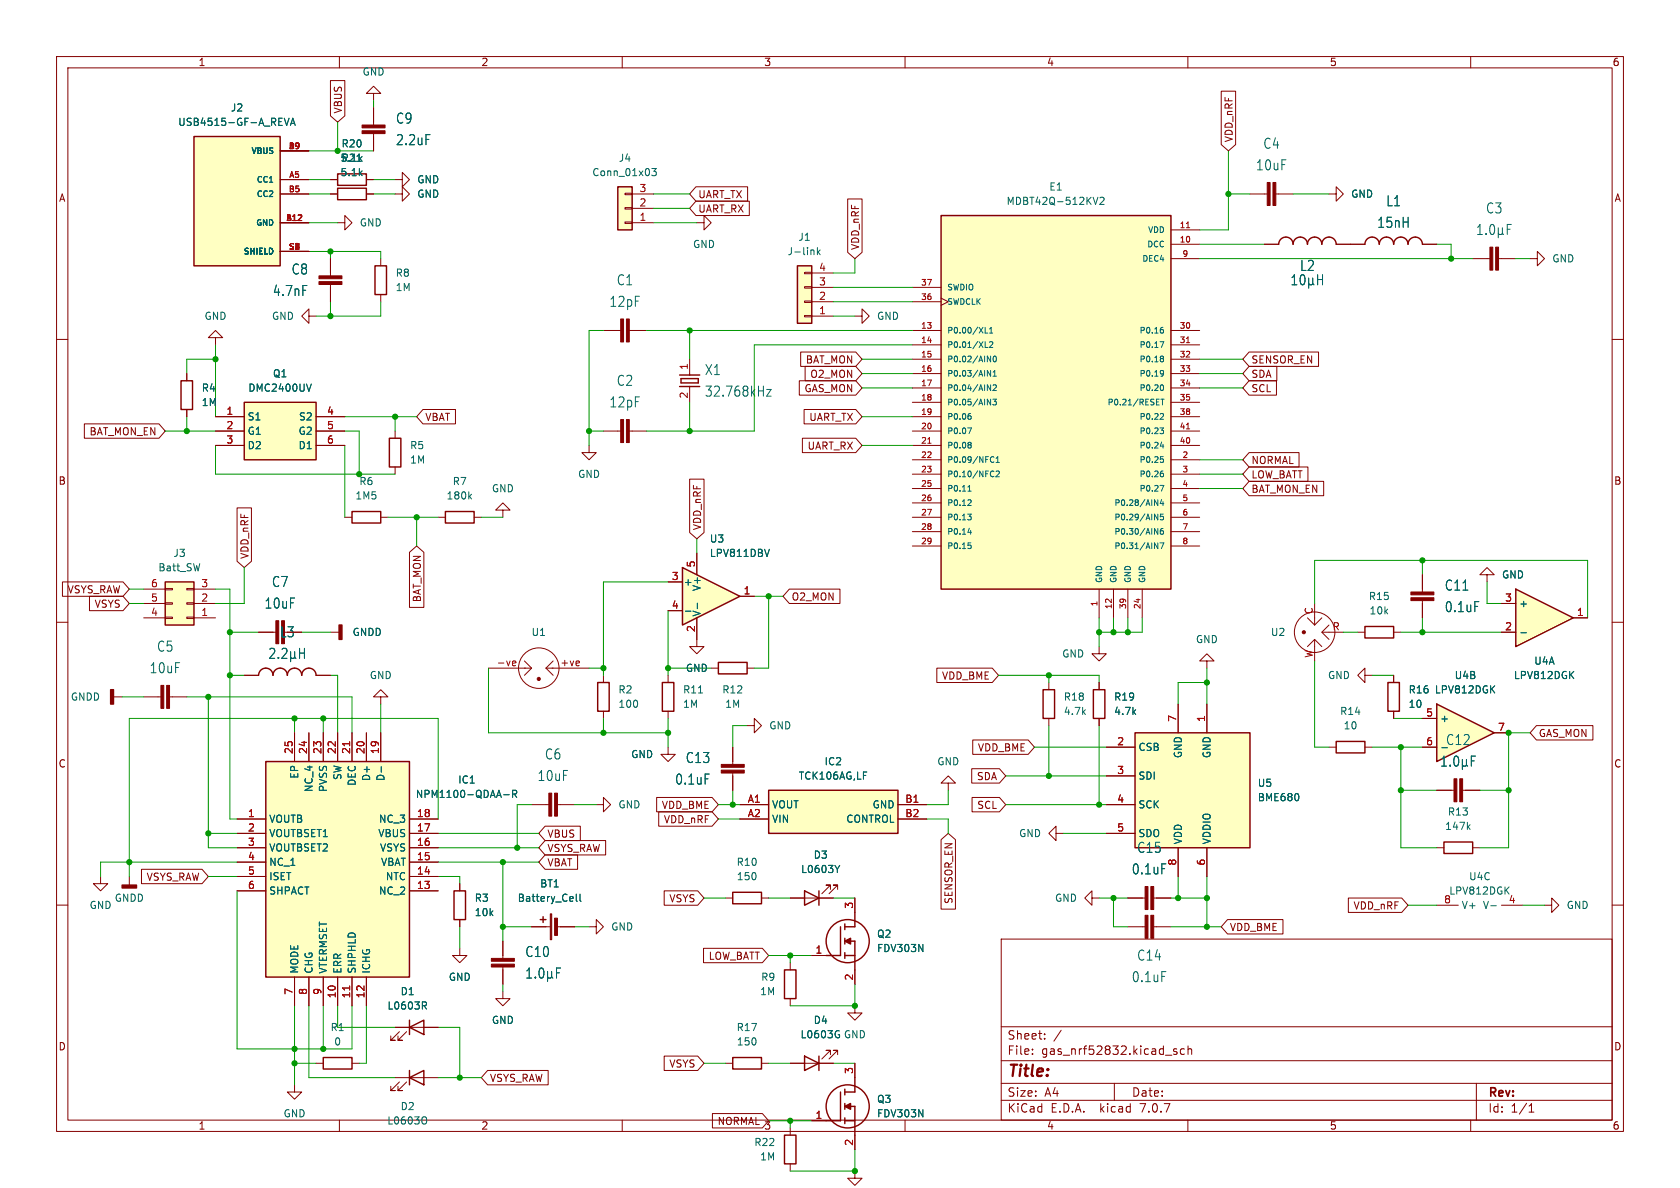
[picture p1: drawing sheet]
<svg xmlns="http://www.w3.org/2000/svg" width="297mm" height="210mm" viewBox="0 0 297 210" stroke-linecap="round" stroke-linejoin="round" font-family="sans-serif">
<g fill="none" stroke="#840000" stroke-width=".18">
<path d="M10 10h277v190h-277zM12 12h273v186h-273zM60 10v2M110 10v2M160 10v2M210 10v2M260 10v2M49.5 39.4h5.1M49.5 31.8h5.1M49.5 26.7h5.1M49.5 34.3h5.1M58.4 31.8h1.3"/>
<path d="M58.4 34.3h1.3M59.7 39.4h1.3v-1.3l1.2 1.3-1.2 1.2v-1.2M64.8 31.8h1.2M64.8 34.3h1.2M10 60h2M38.1 59.7h1.3l-1.3-1.3-1.3 1.3h1.3v1.3M49.5 44.5h5.1M54.6 55.9v-1.3l-1.3 1.3 1.3 1.3v-1.3h1.3M58.4 45.7v3.1M58.4 50.3v3M285 60h2M38.1 73.7h5.1"/>
<path d="M38.1 76.2h5.1M38.1 78.7h5.1M55.9 73.7h5.1M55.9 76.2h5.1M55.9 78.7h5.1M121.9 63.5v2.8M121.9 68.3v2.8M10 110h2M231.1 109.2l1.3 1.3M232.4 106.7v3.8M232.4 113v1.3M232.4 113l1.3 1.3"/>
<path d="M232.4 113l-1.3 1.3M233.7 111.8h3.8M233.7 109.2l-1.3 1.3M234.9 110.5l-1.2 1.3 1.2 1.2M285 110h2M52.1 129.5v5.1M54.6 129.5v5.1M57.1 129.5v5.1M59.7 129.5v5.1M62.2 129.5v5.1M64.8 129.5v5.1M67.3 123.2h1.3l-1.3-1.3-1.3 1.3h1.3v1.3"/>
<path d="M67.3 129.5v5.1M129.5 132.1v3M129.5 136.7v3M132.1 128.3h1.2v-1.3l1.3 1.3-1.3 1.2v-1.2M185.4 120.7v1.2M185.4 127v1.3M194.3 120.7v1.2M194.3 127v1.3M10 160h2M41.9 144.8h5.1M41.9 157.5h5.1M41.9 154.9h5.1"/>
<path d="M41.9 152.4h5.1M41.9 149.9h5.1M41.9 147.3h5.1M72.4 144.8h5.1M72.4 157.5h5.1M72.4 154.9h5.1M72.4 152.4h5.1M72.4 149.9h5.1M72.4 147.3h5.1M130.8 144.8h5.1M130.8 142.2h5.1M158.7 144.8h5.1"/>
<path d="M158.7 142.2h5.1M186.7 147.3v-1.2l-1.3 1.2 1.3 1.3v-1.3h1.3M193 158.8v-1.3l-1.2 1.3 1.2 1.2v-1.2h1.3M285 160h2M52.1 172.7v5.1M54.6 172.7v5.1M57.1 172.7v5.1M59.7 172.7v5.1M62.2 172.7v5.1M64.8 172.7v5.1M151.1 177.8v1.3h1.3l-1.3 1.2-1.2-1.2h1.2M177 166h108v32h-108z"/>
<path d="M52.1 191.8v1.2h1.2l-1.2 1.3-1.3-1.3h1.3M55.9 188h1.2M60 198v2M62.2 188h1.3M69.8 190.5h7.7M69.8 181.6h7.7M70.6 191.3l-1.5 1.5h.7h-.7v-.8M70.6 182.4l-1.5 1.5h.7h-.7v-.8M71.9 191.3l-1.5 1.5h.7h-.7v-.8M71.9 182.4l-1.5 1.5h.7h-.7v-.8M110 198v2M139.7 199.4v1.3"/>
<path d="M143.5 198.1h2.5M151.1 188v2.5M160 198v2M177 194.5h108M177 191.5h108M177 187.5h108M177 181.5h108M182.5 186.3v.1M182.5 185.5v.1M184.7 183.6v.1M184.7 182.8v.1M187.6 182.1l-1.3 2"/>
<path d="M197 191.5v3M208 185.5l-.3-.1-.2 .2v.2l.5 .2v.3h-.5M209.4 185.5l-.4-.1-.3 .3v.4l.1 .2h.6M210 198v2M210 185.5l.2-.1 .4 .1 .1 .9M210 184.9v1.5M260 198v2M261 191.5v6.5M270.3 196.6h.9M270.3 195.5l.4-.4v1.5M139.7 205.7v1.3M151.1 207v1.3h1.3l-1.3 1.3-1.2-1.3h1.2"/>
<path d="M151.1 200.7v2.5"/>
<circle cx="230.4" cy="111.8" r=".13"/>
<circle cx="230.5" cy="111.8" r=".13"/>
<circle cx="230.5" cy="111.8" r=".28"/>
<circle cx="232.4" cy="111.8" r="3.6"/>
</g>
<g fill="#ffffc2" stroke="#ffffc2" stroke-width=".18">
<path d="M47 134.6h25.4v38.1h-25.4z"/>
<path d="M135.9 139.7h22.8v7.6h-22.8z"/>
<path d="M34.3 24.1h15.2v22.9h-15.2z"/>
<path d="M43.2 71.1h12.7v10.2h-12.7z"/>
</g>
<g fill="none" stroke="#840000" stroke-width=".25">
<path d="M34.3 24.1h15.2v22.9h-15.2zM59.7 30.7h5.1v2.1h-5.1zM59.7 33.3h5.1v2h-5.1zM43.2 71.1h12.7v10.2h-12.7zM120.1 66.3h3.6M120.1 68.3h3.6M120.4 66.9h3v.8h-3zM47 134.6h25.4v38.1h-25.4zM135.9 139.7h22.8v7.6h-22.8zM184.4 121.9h2v5.1h-2zM193.3 121.9h2v5.1h-2zM57.1 186.9h5.1v2.1h-5.1z"/>
<path d="M72.4 190.5l2.5-1.3v2.6zM72.4 181.6l2.5-1.3v2.6zM72.4 180.3v2.6M72.4 189.2v2.6M148.6 193v5.1h-2.6M149.4 198.1h1.7M149.4 192.5v1M149.4 195.1v1M149.4 197.6v1M149.4 195.6h1.7v5.1M151.1 190.5v2.5h-1.7M138.7 200.7h2v5h-2z"/>
<circle cx="149.9" cy="195.6" r="3.8"/>
</g>
<path d="M61.8 131.1v.7M61.8 174.3v.7" fill="none" stroke="#a90000" stroke-width=".18"/>
<path d="M50.3 20.9l.4 1.3 .4-1.3M51.3 22.2l.5-1.3 .4 1.3M51.5 21.8h.6M55 67.9l-.4 1.3M135.5 68.8h.8l-.8 1.2h.8M67.4 135.5v1M89.1 140.5h.9M90.6 140.4l.6-.1 .1-.2v-.3l-.7-.1v1.3M90.9 140.4l.4 .6M74.7 177.1h.5l.2 .3-.1 .3-.6 .1M75 177.8l.4 .6M75.1 197.4l.1 .1a.81 .81 0 0 1-.1 1.2" fill="none" stroke="#006464" stroke-width=".18"/>
<path d="M149.4 195.6l1-.5v1z" fill="#840000" stroke="#840000" stroke-width=".25"/>
<g fill="#840000" stroke="#840000" stroke-width=".18">
<path d="M127.5 135.1h4.1v.5h-4.1z"/>
<path d="M127.5 136.1h4.1v.6h-4.1z"/>
<path d="M56.4 48.8h4.1v.5h-4.1z"/>
<path d="M56.4 49.8h4.1v.5h-4.1z"/>
</g>
<path d="M120.6 100.3l10.2 5.1-10.2 5.1z" fill="#ffffc2"/>
<g fill="none" stroke="#840000" stroke-width=".25">
<path d="M66.3 47h2v5.1h-2zM32 67.3h2v5.1h-2zM68.8 77.5h2.1v5.1h-2.1zM62.2 90.4h5.1v2.1h-5.1zM78.7 90.4h5.1v2.1h-5.1zM29.2 102.9h5.1v7.6h-5.1zM45.7 119.4a1.27 1.27 0 0 1 1.3-1.3 1.27 1.27 0 0 1 1.3 1.3 1.27 1.27 0 0 1 1.2-1.3 1.27 1.27 0 0 1 1.3 1.3 1.27 1.27 0 0 1 1.3-1.3 1.27 1.27 0 0 1 1.2 1.3 1.27 1.27 0 0 1 1.3-1.3 1.27 1.27 0 0 1 1.3 1.3M120.6 100.3l10.2 5.1-10.2 5.1zM127 117.1h5.1v2h-5.1zM117.1 120.7h2v5h-2zM200.7 129.5h20.3v20.4h-20.3zM236.2 131.1h5.1v2h-5.1z"/>
<path d="M129.5 157.7h5.1v2.1h-5.1zM142.2 157.5l2.6 1.3-2.6 1.2zM144.8 157.5v2.5M255.3 148.8h5v2.1h-5zM138.7 171.5h2v5h-2zM148.6 163.8v5.1h-2.6M149.4 168.9h1.7M149.4 163.3v1M149.4 165.9v1M149.4 168.4v1M149.4 166.4h1.7v5.1M151.1 161.3v2.5h-1.7"/>
<path d="M129.5 186.9h5.1v2.1h-5.1zM142.2 186.7l2.6 1.3-2.6 1.2zM144.8 186.7v2.5"/>
<circle cx="149.9" cy="166.4" r="3.8"/>
</g>
<g fill="none" stroke="#840000" stroke-width=".18">
<path d="M66 16.5h1.3l-1.3-1.3-1.2 1.3h1.2v1.3M66 19.1v3M66 23.6v3.1M69.8 31.8h1.3v-1.3l1.3 1.3-1.3 1.2v-1.2M69.8 34.3h1.3v-1.3l1.3 1.3-1.3 1.3v-1.3M67.3 45.7v1.3M67.3 52.1v1.2M33 66v1.3M33 72.4v1.3M69.8 76.2v1.3M104.1 78.7v1.3h1.3l-1.3 1.3-1.2-1.3h1.2M106.7 76.2h3"/>
<path d="M111.3 76.2h3M61 91.4h1.2M67.3 91.4h1.3M69.8 82.6v1.2M77.5 91.4h1.2M83.8 91.4h1.3M88.9 90.2h1.3l-1.3-1.3-1.3 1.3h1.3v1.2M123.2 97.8v3.8M25.4 109.2h3.8M25.4 106.7h3.8M25.4 104.1h3.8M29.2 104h1.3v.3h-1.3z"/>
<path d="M29.2 106.6h1.3v.2h-1.3zM29.2 109.1h1.3v.2h-1.3zM33 104h1.3v.3h-1.3zM33 106.6h1.3v.2h-1.3zM33 109.1h1.3v.2h-1.3zM34.3 109.2h3.8M34.3 106.7h3.8M34.3 104.1h3.8M43.2 119.4h2.5M45.7 111.8h3.1M50.8 111.8h2.5M55.9 119.4h2.5"/>
<path d="M58.4 111.8h1.5M118.1 102.9h2.5M118.1 108h2.5M118.1 119.4v1.3M123.2 109.2v5.1h1.3l-1.3 1.3-1.3-1.3h1.3M125.7 118.1h1.3M130.8 105.4h2.5M132.1 118.1h1.2M194.3 114.3v1.3h1.3l-1.3 1.2-1.3-1.2h1.3M251.5 101.6v3M251.5 106.2v3M262.9 101.6h1.3l-1.3-1.3-1.3 1.3h1.3v1.3"/>
<path d="M20.1 123.2h1.5M25.4 123.2h3M30 123.2h3M118.1 125.7v1.3M167.6 138.4h1.3l-1.3-1.2-1.2 1.2h1.2v1.3M195.6 132.1h5.1M195.6 137.2h5.1M208.3 124.5v5M213.4 124.5v5M234.9 132.1h1.3M241.3 132.1h1.3M254 139.7h3"/>
<path d="M258.6 139.7h3M17.8 154.9v1.3h1.2l-1.2 1.3-1.3-1.3h1.3M22.9 154.9v1.6M128.3 158.8h1.2M134.6 158.8h1.3M139.7 158.8h7.6M146.8 157.2v-.7h-.8h.8l-1.5 1.5M148.1 157.2v-.7h-.8h.8l-1.5 1.5M151.1 158.8v2.5M195.6 142.2h5.1M195.6 147.3h5.1M199.4 158.8h3"/>
<path d="M204 158.8h3M208.3 149.9v5M213.4 149.9v5M254 149.9h1.3M260.3 149.9h1.3M139.7 170.2v1.3M139.7 176.5v1.3M143.5 168.9h2.5M151.1 171.5v2.5M199.4 163.8h3M204 163.8h3M254 160h3.8"/>
<path d="M265.4 160h3.8M273 160h1.3v-1.2l1.3 1.2-1.3 1.3v-1.3M128.3 188h1.2M134.6 188h1.3M139.7 188h7.6M146.8 186.4v-.7h-.8h.8l-1.5 1.5M148.1 186.4v-.7h-.8h.8l-1.5 1.5"/>
</g>
<g fill="none" stroke="#006464" stroke-width=".18">
<path d="M83 87.7l.4 .5M83.4 87.4l-.5 .4M136 97.1l-.4 1.3M47.7 114.8l.2-.2h.4l.2 .2 .1 .3-.1 .3-.9 1h1M49.2 116.2v.2M49.9 114.8l.2-.2h.3l.3 .2v.3v.3l-.9 1h.9M51.4 116.1l.2 .3h.3l.2-.3M51.4 115.2v1.8M52.1 116.1l.2 .3M52.1 115.2v.9M53 114.6v1.8M53 115.5h.8"/>
<path d="M53.8 114.6v1.8M121.2 108h.9M123.3 106.6v1M123.5 122.5h.7M254.9 135.4h.8M254.9 134.2l.4-.5v1.7M256.4 135.3v.1M257.2 133.7h.3a1.24 1.24 0 0 1 0 1.7h-.1a1.32 1.32 0 0 1-.2-1.7zM258.5 135.2l.2 .2h.3l.3-.2M258.5 134.2v1.8M259.3 135.2l.2 .2M259.3 134.2v1"/>
<path d="M260.1 134.5h.5M260.8 133.7h-.7v1.7M148.5 153l-.5 .6M229.6 140.5v.8M259.5 146.1l.4 .5M259.9 145.8l-.5 .5M263.6 160.1h.9M148.1 182.2l.3 .1M148.2 182.9h.2v.4l-.2 .2"/>
</g>
<g fill="#840000" stroke="#840000" stroke-width=".25">
<path d="M21.6 156.5h2.5v.5h-2.5z"/>
<path d="M149.4 166.4l1-.5v1z"/>
<path d="M59.9 110.5h.6v2.5h-.6z"/>
<path d="M19.6 121.9h.5v2.6h-.5z"/>
</g>
<g fill="#ffffc2" stroke="#ffffc2" stroke-width=".18">
<path d="M29.2 102.9h5.1v7.6h-5.1z"/>
<path d="M200.7 129.5h20.3v20.4h-20.3z"/>
</g>
<g fill="#840000" stroke="#840000" stroke-width=".18">
<path d="M49.8 109.7h.5v4.1h-.5z"/>
<path d="M48.8 109.7h.5v4.1h-.5z"/>
<path d="M29.5 121.2h.5v4h-.5z"/>
<path d="M28.4 121.2h.6v4h-.6z"/>
<path d="M203.5 156.7h.5v4.1h-.5z"/>
<path d="M202.4 156.7h.5v4.1h-.5z"/>
<path d="M110.7 74.2h.6v4h-.6z"/>
<path d="M109.7 74.2h.5v4h-.5z"/>
<path d="M257 137.7h.6v4h-.6z"/>
<path d="M258.1 137.7h.5v4h-.5z"/>
<path d="M64 22.1h4.1v.5h-4.1z"/>
<path d="M64 23.1h4.1v.5h-4.1z"/>
<path d="M249.4 104.6h4.1v.6h-4.1z"/>
<path d="M249.4 105.7h4.1v.5h-4.1z"/>
<path d="M203.5 161.8h.5v4.1h-.5z"/>
<path d="M202.4 161.8h.5v4.1h-.5z"/>
</g>
<path d="M268 104.1l10.1 5.1-10.1 5.1z" fill="#ffffc2"/>
<path d="M109.2 33h2.6v7.6h-2.6zM166.4 38.1h40.6v66h-40.6zM226.1 43.2a1.27 1.27 0 0 1 1.2-1.3 1.27 1.27 0 0 1 1.3 1.3 1.27 1.27 0 0 1 1.3-1.3 1.27 1.27 0 0 1 1.2 1.3 1.27 1.27 0 0 1 1.3-1.3 1.27 1.27 0 0 1 1.3 1.3 1.27 1.27 0 0 1 1.2-1.3 1.27 1.27 0 0 1 1.3 1.3M241.3 43.2a1.27 1.27 0 0 1 1.3-1.3 1.27 1.27 0 0 1 1.2 1.3 1.27 1.27 0 0 1 1.3-1.3 1.27 1.27 0 0 1 1.3 1.3 1.27 1.27 0 0 1 1.2-1.3 1.27 1.27 0 0 1 1.3 1.3 1.27 1.27 0 0 1 1.3-1.3 1.27 1.27 0 0 1 1.3 1.3M241.3 110.7h5.1v2.1h-5.1zM268 104.1l10.1 5.1-10.1 5.1zM105.7 120.7h2v5h-2zM80.3 157.5h2v5.1h-2z" fill="none" stroke="#840000" stroke-width=".25"/>
<g fill="none" stroke="#840000" stroke-width=".18">
<path d="M110.5 34.2h1.3v.2h-1.3zM110.5 36.7h1.3v.3h-1.3zM110.5 39.2h1.3v.3h-1.3zM111.8 39.4h3.8M111.8 36.8h3.8M111.8 34.3h3.8M234.9 34.3h1.3v-1.3l1.3 1.3-1.3 1.3v-1.3M106.7 58.4h3M111.3 58.4h3M151.1 55.9h1.3v-1.3l1.3 1.3-1.3 1.3v-1.3M161.3 58.4h5.1M161.3 53.3h5.1"/>
<path d="M161.3 50.8h5.1M166.4 52.7l1.2 .6-1.2 .7M207 58.4h5.1M207 43.2h5.1M207 40.6h5.1M207 45.7h5.1M223.5 43.2h2.6M236.2 43.2h5.1M251.5 43.2h2.5M260.3 45.7h3.1M264.9 45.7h3.1M270.5 45.7h1.3v-1.2l1.2 1.2-1.2 1.3v-1.3"/>
<path d="M161.3 61h5.1M161.3 73.7h5.1M161.3 76.2h5.1M161.3 78.7h5.1M161.3 63.5h5.1M161.3 66h5.1M161.3 68.6h5.1M161.3 71.1h5.1M207 61h5.1M207 73.7h5.1M207 76.2h5.1M207 78.7h5.1"/>
<path d="M207 63.5h5.1M207 66h5.1M207 68.6h5.1M207 71.1h5.1M161.3 81.3h5.1M161.3 86.4h5.1M161.3 88.9h5.1M161.3 91.4h5.1M161.3 94h5.1M161.3 96.5h5.1M161.3 83.8h5.1M207 81.3h5.1"/>
<path d="M207 86.4h5.1M207 88.9h5.1M207 91.4h5.1M207 94h5.1M207 96.5h5.1M207 83.8h5.1M86.4 118.1h7.6M92.7 116.8l1.3 1.3M94 118.1l-1.3 1.3M96.5 118.1h7.6M96.5 118.1l1.3 1.3M97.8 116.8l-1.3 1.3"/>
<path d="M106.7 119.4v1.3M194.3 104.1v5.1M196.8 104.1v5.1M199.4 104.1v5.1M201.9 104.1v5.1M213.4 116.8h1.2l-1.2-1.2-1.3 1.2h1.3v1.3M240 111.8h1.3M241.3 119.4v-1.3l-1.3 1.3 1.3 1.3v-1.3h1.3M246.4 111.8h1.2M265.4 111.8h2.6M265.4 106.7h2.6M278.1 109.2h2.6"/>
<path d="M106.7 125.7v1.3M118.1 132.1v1.3h1.3l-1.3 1.2-1.3-1.2h1.3M81.3 156.2v1.3M94 142.2h3M98.6 142.2h3M105.4 142.2h1.3v-1.2l1.2 1.2-1.2 1.3v-1.3M81.3 162.6v1.2M88.9 175.3v1.2h1.3l-1.3 1.3-1.3-1.3h1.3"/>
<circle cx="95.2" cy="118.1" r="3.6"/>
<circle cx="95.2" cy="120" r=".13"/>
<circle cx="95.2" cy="120.1" r=".13"/>
<circle cx="95.2" cy="120" r=".28"/>
</g>
<g fill="none" stroke="#006464" stroke-width=".18">
<path d="M115.2 29.8h.8l-.4 .5 .4 .1v.5l-.2 .2-.6-.2M193.3 34.9l.4 1.2 .4-1.2M194.5 35l.4-.1 .3 .3-.8 .9h.8M263.6 39.8l.3-.1a1.24 1.24 0 0 1 0 1.8h-.2a1.32 1.32 0 0 1-.1-1.7zM267.2 39.7h-.7v1.8M174.2 58.9h.4M174.9 58.9h.6M174.9 58.2l.3-.3v1M205.3 58.3l.4 .1v.4l-.4 .1M205.4 57.9h.2M228.4 50.3h.9M228.4 49.1l.4-.5v1.7"/>
<path d="M229.9 48.9l-.1 .8 .2 .5 .2 .1h.3l.1-.3v-1.1M231.4 50.1l.2 .2h.3l.2-.2M231.4 49.2v1.7M232.1 50.1l.2 .2M232.1 49.2v.9M232.9 48.6v1.7M232.9 49.4h.9M233.8 48.6v1.7M261.2 41.5h.9M261.2 40.2l.4-.5v1.8M262.7 41.3v.2M264.9 41.2l.2 .3h.3l.2-.3"/>
<path d="M264.9 40.3v1.7M265.6 41.2l.2 .3M265.6 40.3v.9M266.5 40.5h.5M171.1 75.6h.6l-.4 1.1M171.4 73.1h.2M171.5 73.5l.2 .2v.2l-.2 .2M171.5 78.2l.2 .2-.2 .2 .2 .4-.2 .2M174.2 61.4h.4M174.5 62.9l.6 1.1v-1.1M174.5 65.5l.6 1v-1M174.5 68l.6 1v-1"/>
<path d="M174.5 70.6l.6 1v-1M174.9 60.5l.4-.1 .2 .3-.6 .7h.6M175.5 70.6h.6l-.3 .4h.3v.5l-.1 .1-.5-.1M175.6 68.1l.4-.1 .1 .3-.6 .7h.6M175.6 66.5h.5M175.6 65.8l.3-.3v1M175.7 63l.1-.1a.54 .54 0 0 1 .4 .6 .54 .54 0 0 1-.4 .5 .68 .68 0 0 1-.1-1zM205.1 60.4h.6l-.4 1M205.1 75.6h.6l-.3 .4 .3 .1v.4l-.2 .2h-.3M205.1 78.9h.6M205.2 70.6h.6M205.3 73.1l.3 .1 .1 .2-.6 .7h.6"/>
<path d="M205.3 62.9l.4 .2-.2 .3M205.3 65.5l.4 .2v.6l-.3 .2M205.3 63.4h.2M205.5 68a.64 .64 0 0 1 0 1M205.5 63.4l.2 .4-.4 .2M205.5 70.6v1M205.6 78.5v.7M205.7 65.9l-.4 .2M171.1 90.9h.6l-.3 .4M171.1 86.8h.6M171.1 94.1h.6M171.2 96h.4"/>
<path d="M171.2 86l.2-.2v1M171.5 88.3l.2 .2-.1 .3-.5 .6h.6M171.5 91.3l.2 .2v.2l-.2 .2M171.5 96.4l.2 .1v.3l-.2 .2M171.6 93.8v.6M175.3 80.8h.4M175.5 83.3l.2 .1M175.7 81.6l-.4 .1M175.7 84.2l-.2 .1M176.1 81.7h.6M176.1 83.4l.4-.1 .2 .3-.7 .7h.7M176.1 81l.3-.3v1"/>
<path d="M204.1 88.3l.6 1.1v-1.1M204.1 90.9l.6 1v-1M204.1 93.4l.6 1v-1M204.1 96l.6 1v-1M205.1 96h.6l-.4 1M205.1 85.8h.6l-.4 1M205.2 80.7h.5M205.3 81.1h.2l.2 .2-.1 .4h-.3M205.3 83.7l.4 .1v.4l-.4 .1M205.4 88.3l-.3 .7h.6M205.4 83.3h.2M205.6 93.4l-.3 .1-.1 .2-.1 .5 .2 .2 .4-.1-.1-.4-.3-.1-.2 .2"/>
<path d="M205.6 88.7v.7M205.7 90.9h-.5l-.1 .5 .5-.1 .1 .5-.2 .1-.4-.1M268.9 111.9h.9"/>
</g>
<g fill="#ffffc2" stroke="#ffffc2" stroke-width=".18">
<path d="M109.2 33h2.6v7.6h-2.6z"/>
<path d="M166.4 38.1h40.6v66h-40.6z"/>
</g>
<g fill="#840000" stroke="#840000" stroke-width=".18">
<path d="M110.7 56.4h.6v4.1h-.6z"/>
<path d="M109.7 56.4h.5v4.1h-.5z"/>
<path d="M98 140.2h.6v4.1h-.6z"/>
<path d="M97 140.2h.5v4.1h-.5z"/>
<path d="M264.4 43.7h.5v4.1h-.5z"/>
<path d="M263.4 43.7h.5v4.1h-.5z"/>
</g>
<path d="M209.7 40.3h.6M164 78.4h.6M209.7 60.6h.6M209.7 75.8h.6M90.7 117.6h.4M90.7 116.9l.3-.1 .2 .3-.6 .2M102.4 116.9v.2l-.6 .2" fill="none" stroke="#a90000" stroke-width=".18"/>
<path d="M254 124.5l10.2 5-10.2 5.1z" fill="#ffffc2"/>
<path d="M141 47h2.5v10.2h-2.5zM245.4 120.7h2v5h-2zM254 124.5l10.2 5-10.2 5.1zM95.5 162.6h1M96 162.1v1" fill="none" stroke="#840000" stroke-width=".25"/>
<g fill="none" stroke="#840000" stroke-width=".18">
<path d="M58.4 14.2h2.6v6.3l-1.3 1.1-1.3-1.1zM66 19.1v2.5M215.9 16.1h2.5v9.5l-1.2 1.1-1.3-1.1zM49.5 34.3h5.1M49.5 31.8h5.1M49.5 39.4h5.1M49.5 26.7h5.1M58.4 34.3h1.3M58.4 31.8h1.3M64.8 34.3h1.2M64.8 31.8h1.2M66 24.1v2.6"/>
<path d="M123 33h9.2v2.6h-9.2l-1.1-1.3zM123 35.6h9.5v2.5h-9.5l-1.1-1.3zM123.2 39.4h1.3v-1.3l1.2 1.3-1.2 1.2v-1.2M149.9 35.2h2.5v9.4l-1.3 1.1-1.2-1.1zM221 34.3h3M225.6 34.3h3M49.5 44.5h5.1M58.4 45.7v2.6M58.4 50.8v2.5M142.2 48.1h1.3v.3h-1.3zM142.2 50.7h1.3v.2h-1.3zM142.2 53.2h1.3v.3h-1.3z"/>
<path d="M142.2 55.8h1.3v.2h-1.3zM143.5 55.9h3.8M143.5 53.3h3.8M143.5 50.8h3.8M143.5 48.3h3.8M223.5 43.2h2.6M236.2 43.2h5.1M251.5 43.2h2.5M14.9 74.9h13.2l1.1 1.3-1.1 1.3h-13.2zM33 66v1.3M33 72.4v1.3M38.1 73.7h5.1"/>
<path d="M38.1 76.2h5.1M38.1 78.7h5.1M55.9 73.7h5.1M55.9 76.2h5.1M55.9 78.7h5.1M74.8 72.4h5.7v2.5h-5.7l-1.1-1.2zM141.3 67.3h10l1.1 1.3-1.1 1.3h-10zM141.5 62.2h9.8l1.1 1.3-1.1 1.3h-9.8zM141.9 77.5h9.4l1.1 1.2-1.1 1.3h-9.4zM142.2 72.4h9.1l1.1 1.3-1.1 1.2h-9.1zM142.3 64.8h9l1.1 1.2-1.1 1.3h-9zM220.8 62.2h12.3v2.6h-12.3l-1.1-1.3z"/>
<path d="M220.8 67.3h4.9v2.6h-4.9l-1.1-1.3zM220.8 64.8h4.9v2.5h-4.9l-1.1-1.3zM41.9 89.8h2.6v9.4l-1.3 1.1-1.3-1.1zM72.4 97.6l1.3-1.1 1.2 1.1v9.8h-2.5zM121.9 84.7h2.6v9.4l-1.3 1.2-1.3-1.2zM123.2 97.8v3.8M220.8 82.5h10.4v2.6h-10.4l-1.1-1.3zM220.8 85.1h13.2v2.5h-13.2l-1.1-1.2zM220.8 80h8.9v2.6h-8.9l-1.1-1.3zM11 102.9h10.7l1.2 1.2-1.2 1.3h-10.7zM15.8 105.4h5.9l1.2 1.3-1.2 1.3h-5.9zM43.2 119.4h2.5"/>
<path d="M45.7 111.8h2.6M50.8 111.8h2.5M55.9 119.4h2.5M118.1 102.9h2.5M118.1 108h2.5M123.2 109.2v3.8M130.8 105.4h2.5M139.5 104.1h9v2.6h-9l-1.1-1.3zM165.6 118.1h9.8l1.1 1.3-1.1 1.3h-9.8zM246.4 119.4v1.3M251.5 101.6v2.5M251.5 106.7v2.5"/>
<path d="M265.4 111.8h2.6M265.4 106.7h2.6M278.1 109.2h2.6M52.1 129.5v5.1M54.6 129.5v5.1M57.1 129.5v5.1M59.7 129.5v5.1M62.2 129.5v5.1M64.8 129.5v5.1M67.3 129.5v5.1M129.5 132.1v2.5M129.5 137.2v2.5"/>
<path d="M171.8 135.9h4.9l1.1 1.3-1.1 1.2h-4.9zM172 130.8h9.8l1.1 1.3-1.1 1.3h-9.8zM194.3 120.7v1.2M194.3 127v1.3M195.6 132.1h5.1M195.6 137.2h5.1M208.3 124.5v5M213.4 124.5v5M246.4 125.7v1.3M251.5 127h2.5M251.5 132.1h2.5M254 139.7h2.5"/>
<path d="M259.1 139.7h2.5M264.2 129.5h2.5M271.6 128.3h10v2.5h-10l-1.1-1.3zM25 153.7h10.7l1.1 1.2-1.1 1.3h-10.7zM41.9 144.8h5.1M41.9 147.3h5.1M41.9 157.5h5.1M41.9 154.9h5.1M41.9 152.4h5.1M41.9 149.9h5.1M72.4 144.8h5.1M72.4 147.3h5.1"/>
<path d="M72.4 157.5h5.1M72.4 154.9h5.1M72.4 152.4h5.1M72.4 149.9h5.1M81.3 156.2v1.3M96.4 148.6h10.7v2.5h-10.7l-1.2-1.2zM96.4 151.1h5.7v2.6h-5.7l-1.2-1.3zM96.4 146h6.2v2.6h-6.2l-1.2-1.3zM116.1 141h9.8l1.1 1.2-1.1 1.3h-9.8zM116.5 143.5h9.4l1.1 1.3-1.1 1.3h-9.4zM117.4 157.5h5.9l1.2 1.3-1.2 1.2h-5.9zM130.8 142.2h5.1"/>
<path d="M130.8 144.8h5.1M139.7 158.8h2.5M144.8 158.8h2.5M151.1 158.8v2.5M158.7 142.2h5.1M158.7 144.8h5.1M166.4 148.4l1.2-1.1 1.3 1.1v12.3h-2.5zM171.8 141h4.9l1.1 1.2-1.1 1.3h-4.9zM195.6 142.2h5.1M195.6 147.3h5.1M199.4 158.8h2.5M204.5 158.8h2.5"/>
<path d="M208.3 149.9v5M213.4 149.9v5M238.4 158.7h9.4l1.1 1.3-1.1 1.3h-9.4zM52.1 172.7v5.1M54.6 172.7v5.1M57.1 172.7v5.1M59.7 172.7v5.1M62.2 172.7v5.1M64.8 172.7v5.1M81.3 167.6v1.3h1.2l-1.2 1.3-1.3-1.3h1.3M81.3 162.6v1.2M88.9 166.4v3"/>
<path d="M88.9 170.9v3.1M94 163.8h3.3M98.3 163.8h3.3M104.1 163.8h1.3v-1.2l1.3 1.2-1.3 1.3v-1.3M124.4 167.6h10.4l1.1 1.3-1.1 1.3h-10.4zM143.5 168.9h2.5M151.1 171.5v2.5M217 162.6h9.8v2.5h-9.8l-1.1-1.3zM69.8 181.6h2.6M74.9 181.6h2.6M86.2 189.2h10.7v2.6h-10.7l-1.1-1.3zM117.4 186.7h5.9l1.2 1.3-1.2 1.2h-5.9z"/>
<path d="M125.9 196.8h8.9l1.1 1.3-1.1 1.3h-8.9zM139.7 188h2.5M143.5 198.1h2.5M144.8 188h2.5M151.1 188v2.5M151.1 200.7v2.5"/>
</g>
<g fill="#840000" stroke="#840000" stroke-width=".18">
<path d="M97.3 161.5h.2v4.6h-.2z"/>
<path d="M98 162.3h.6v3.1h-.6z"/>
<path d="M224 32.3h.5v4h-.5z"/>
<path d="M225 32.3h.6v4h-.6z"/>
<path d="M86.9 169.4h4v.5h-4z"/>
<path d="M86.9 170.4h4v.5h-4z"/>
</g>
<g fill="none" stroke="#006464" stroke-width=".18">
<path d="M50.3 20.9l.4 1.3 .4-1.3M51.3 22.2l.5-1.3 .4 1.3M51.5 21.8h.6M143.8 44.2l.1 .8M144.5 43.8v1.2M144.6 44.5l.4 .5M145 44.2l-.5 .5M228.4 50.3h.9M228.4 49.1l.4-.5v1.7M229.9 48.9l-.1 .8 .2 .5 .2 .1h.3l.1-.3v-1.1M231.4 50.1l.2 .2h.3l.2-.2M231.4 49.2v1.7"/>
<path d="M232.1 50.1l.2 .2M232.1 49.2v.9M232.9 48.6v1.7M232.9 49.4h.9M233.8 48.6v1.7M55 67.9l-.4 1.3M136 97.1l-.4 1.3M47.7 114.8l.2-.2h.4l.2 .2 .1 .3-.1 .3-.9 1h1M49.2 116.2v.2M49.9 114.8l.2-.2h.3l.3 .2v.3v.3l-.9 1h.9M51.4 116.1l.2 .3h.3l.2-.3M51.4 115.2v1.8"/>
<path d="M52.1 116.1l.2 .3M52.1 115.2v.9M53 114.6v1.8M53 115.5h.8M53.8 114.6v1.8M121.2 108h.9M123.3 106.6v1M268.9 111.9h.9M67.4 135.5v1M254.9 135.4h.8M254.9 134.2l.4-.5v1.7M256.4 135.3v.1"/>
<path d="M257.2 133.7h.3a1.24 1.24 0 0 1 0 1.7h-.1a1.32 1.32 0 0 1-.2-1.7zM258.5 135.2l.2 .2h.3l.3-.2M258.5 134.2v1.8M259.3 135.2l.2 .2M259.3 134.2v1M260.1 134.5h.5M260.8 133.7h-.7v1.7M89.1 140.5h.9M90.6 140.4l.6-.1 .1-.2v-.3l-.7-.1v1.3M90.9 140.4l.4 .6M101.9 158.1v1l.2 .2M102.5 158.1v1l.2 .2"/>
<path d="M148.5 153l-.5 .6M229.6 140.5v.8M74.7 177.1h.5l.2 .3-.1 .3-.6 .1M75 177.8l.4 .6M93.1 172.9h.9M93.1 171.6l.5-.5v1.8M94.6 172.7v.2M95.5 171.2l.3-.1a1.23 1.23 0 0 1 0 1.8h-.2a1.32 1.32 0 0 1-.1-1.7zM96.8 172.6l.2 .3h.3l.2-.3M96.8 171.7v1.8M97.5 172.6l.2 .3M97.5 171.7v.9"/>
<path d="M98.4 172h.5M99.1 171.1h-.7v1.8M148.1 182.2l.3 .1M148.2 182.9h.2v.4l-.2 .2"/>
</g>
<path d="M141 47h2.5v10.2h-2.5z" fill="#ffffc2" stroke="#ffffc2" stroke-width=".18"/>
<g fill="none" stroke="#009600" stroke-width=".18">
<path d="M66 17.8v1.3M54.6 34.3h3.8M54.6 39.4h5.1M54.6 31.8h3.8M54.6 26.7h11.4M59.7 21.6v5.1M66 34.3h3.8M66 31.8h3.8M115.6 34.3h6.3M115.6 36.8h6.3M115.6 39.4h7.6M217.2 34.3h3.8"/>
<path d="M217.2 26.7v13.9h-5.1M228.6 34.3h6.3M54.6 44.5h12.7v1.2M58.4 44.5v1.2M58.4 53.3v2.6M67.3 53.3v2.6h-11.4M106.7 58.4h-2.6v20.3M114.3 58.4h47M121.9 58.4v5.1M147.3 53.3h14M147.3 50.8h14M147.3 55.9h3.8"/>
<path d="M151.1 45.7v2.6h-3.8M212.1 45.7h48.2M212.1 43.2h11.4M254 43.2h2.5v2.5M268 45.7h2.5M29.2 76.2h8.9M33 73.7v2.5M38.1 63.5h-5.1v2.5M38.1 78.7v5.1h31.7M38.1 61v12.7M61 73.7h12.7M61 76.2h2.5v7.6"/>
<path d="M61 78.7v12.7M69.8 73.7v2.5M104.1 76.2h2.6M121.9 71.1v5.1M152.4 73.7h8.9M152.4 78.7h8.9M152.4 66h8.9M152.4 63.5h8.9M152.4 68.6h8.9M161.3 61h-28v15.2h-19M212.1 66h7.6M212.1 63.5h7.6"/>
<path d="M212.1 68.6h7.6M68.6 91.4h8.9M73.7 91.4v5.1M85.1 91.4h3.8M123.2 95.3v2.5M212.1 86.4h7.6M212.1 83.8h7.6M212.1 81.3h7.6M251.5 99.1v2.5M22.9 106.7h2.5M22.9 104.1h2.5M38.1 104.1h2.5v40.7h1.3"/>
<path d="M40.6 111.8h5.1M40.6 119.4h2.6M43.2 100.3v6.4h-5.1M53.3 111.8h5.1M58.4 119.4h1.3v10.1M86.4 118.1v11.4h31.7M104.1 118.1h2.6M118.1 118.1h7.6M118.1 108v11.4M118.1 102.9h-11.4v16.5M133.3 105.4h5.1M135.9 105.4v12.7h-2.6"/>
<path d="M176.5 119.4h17.8v1.3M185.4 119.4v1.3M194.3 109.2v5.1M196.8 109.2v2.6M199.4 109.2v2.6M201.9 109.2v2.6h-7.6M213.4 118.1v6.4M232.4 106.7v-7.6h48.3v10.1M232.4 116.8v15.3h2.5M237.5 111.8h2.5M242.6 119.4h3.8M247.6 111.8h17.8"/>
<path d="M251.5 109.2v2.6M262.9 102.9v3.8h2.5M21.6 123.2h3.8M33 123.2h29.2v6.3M36.8 123.2v26.7h5.1M52.1 127v2.5M57.1 127v2.5M67.3 124.5v5M106.7 127v2.5M118.1 127v5.1M129.5 139.7v2.5M132.1 128.3h-2.6v3.8"/>
<path d="M167.6 139.7v2.5h-3.8M177.8 137.2h17.8M182.9 132.1h12.7M185.4 128.3v8.9M194.3 128.3v13.9M213.4 120.7h-5.1v3.8M242.6 132.1h8.9M246.4 127h5.1M247.6 132.1v17.8h6.4M247.6 139.7h6.4M261.6 139.7h5.1M270.5 129.5h-3.8v20.4h-5.1"/>
<path d="M36.8 154.9h5.1M36.8 147.3h5.1M41.9 152.4h-24.1v2.5M41.9 157.5v27.9h20.3v-7.6M77.5 154.9h3.8v1.3M77.5 152.4h17.7M77.5 149.9h17.7M77.5 147.3h17.7M77.5 144.8v-17.8h-54.6v27.9M88.9 152.4v14M94 142.2h-2.6v7.7M101.6 142.2h3.8"/>
<path d="M124.5 158.8h3.8M127 142.2h3.8M127 144.8h3.8M135.9 158.8h3.8M147.3 158.8h3.8M163.8 144.8h3.8v2.5M177.8 142.2h17.8M188 147.3h7.6M194.3 158.8h5.1M196.8 158.8v5h2.6M207 158.8h6.4M208.3 154.9v3.9"/>
<path d="M213.4 154.9v8.9M52.1 177.8v14M54.6 177.8v12.7h15.2M57.1 177.8v7.6M59.7 177.8v3.8h10.1M64.8 177.8v10.2h-1.3M81.3 163.8v3.8M88.9 174v1.3M88.9 163.8h5.1M101.6 163.8h2.5M135.9 168.9h7.6M139.7 168.9v1.3"/>
<path d="M151.1 174v3.8h-11.4M207 163.8h8.9M248.9 160h5.1M269.2 160h3.8M52.1 188h3.8M77.5 181.6h3.8v8.9M77.5 190.5h7.6M124.5 188h3.8M135.9 188h3.8M135.9 198.1h7.6M139.7 198.1v1.3M147.3 188h3.8"/>
<path d="M151.1 203.2v3.8h-11.4"/>
</g>
<path d="M61.8 131.1v.7M61.8 174.3v.7" fill="none" stroke="#a90000" stroke-width=".18"/>
<g fill="#009600" stroke="#009600" stroke-width=".18">
<circle cx="194.3" cy="142.2" r=".46"/>
<circle cx="185.4" cy="137.2" r=".46"/>
<circle cx="185.4" cy="119.4" r=".46"/>
<circle cx="196.8" cy="158.8" r=".46"/>
<circle cx="208.3" cy="158.8" r=".46"/>
<circle cx="213.4" cy="158.8" r=".46"/>
<circle cx="247.6" cy="132.1" r=".46"/>
<circle cx="266.7" cy="139.7" r=".46"/>
<circle cx="213.4" cy="163.8" r=".46"/>
<circle cx="247.6" cy="139.7" r=".46"/>
<circle cx="217.2" cy="34.3" r=".46"/>
<circle cx="256.5" cy="45.7" r=".46"/>
<circle cx="121.9" cy="76.2" r=".46"/>
<circle cx="194.3" cy="111.8" r=".46"/>
<circle cx="196.8" cy="111.8" r=".46"/>
<circle cx="135.9" cy="105.4" r=".46"/>
<circle cx="151.1" cy="207" r=".46"/>
<circle cx="151.1" cy="177.8" r=".46"/>
<circle cx="139.7" cy="198.1" r=".46"/>
<circle cx="129.5" cy="142.2" r=".46"/>
<circle cx="139.7" cy="168.9" r=".46"/>
<circle cx="199.4" cy="111.8" r=".46"/>
<circle cx="251.5" cy="99.1" r=".46"/>
<circle cx="251.5" cy="111.8" r=".46"/>
<circle cx="213.4" cy="120.7" r=".46"/>
<circle cx="266.7" cy="129.5" r=".46"/>
<circle cx="88.9" cy="163.8" r=".46"/>
<circle cx="81.3" cy="190.5" r=".46"/>
<circle cx="88.9" cy="152.4" r=".46"/>
<circle cx="106.7" cy="129.5" r=".46"/>
<circle cx="118.1" cy="129.5" r=".46"/>
<circle cx="118.1" cy="118.1" r=".46"/>
<circle cx="106.7" cy="118.1" r=".46"/>
<circle cx="91.4" cy="149.9" r=".46"/>
<circle cx="121.9" cy="58.4" r=".46"/>
<circle cx="63.5" cy="83.8" r=".46"/>
<circle cx="59.7" cy="26.7" r=".46"/>
<circle cx="73.7" cy="91.4" r=".46"/>
<circle cx="104.1" cy="76.2" r=".46"/>
<circle cx="40.6" cy="119.4" r=".46"/>
<circle cx="52.1" cy="127" r=".46"/>
<circle cx="36.8" cy="123.2" r=".46"/>
<circle cx="57.1" cy="127" r=".46"/>
<circle cx="40.6" cy="111.8" r=".46"/>
<circle cx="36.8" cy="147.3" r=".46"/>
<circle cx="22.9" cy="152.4" r=".46"/>
<circle cx="58.4" cy="44.5" r=".46"/>
<circle cx="69.8" cy="73.7" r=".46"/>
<circle cx="58.4" cy="55.9" r=".46"/>
<circle cx="38.1" cy="63.5" r=".46"/>
<circle cx="33" cy="76.2" r=".46"/>
<circle cx="57.1" cy="185.4" r=".46"/>
<circle cx="52.1" cy="188" r=".46"/>
<circle cx="52.1" cy="185.4" r=".46"/>
</g>
<text font-size="2.8" fill="#840000" x="178" y="190.9">Title:</text>
<g font-size="2.5" fill="#006464">
<text x="69.9" y="22.1">C9</text>
<text x="69.9" y="25.9">2.2uF</text>
<text x="223.2" y="26.5">C4</text>
<text x="221.9" y="30.3">10uF</text>
<text x="243.4" y="40.5">15nH</text>
<text x="245" y="36.7">L1</text>
<text x="262.6" y="37.9">C3</text>
<text x="48.1" y="52.6">4.7nF</text>
<text x="51.4" y="48.7">C8</text>
<text x="108.9" y="50.6">C1</text>
<text x="229.7" y="48.1">L2</text>
<text x="107.6" y="54.5">12pF</text>
<text x="108.9" y="68.4">C2</text>
<text x="124.5" y="66.5">X1</text>
<text x="124.5" y="70.3">32.768kHz</text>
<text x="107.6" y="72.2">12pF</text>
<text x="46.7" y="107.8">10uF</text>
<text x="48" y="104">C7</text>
<text x="255.3" y="104.6">C11</text>
<text x="49.4" y="112.9">L3</text>
<text x="255.3" y="108.4">0.1uF</text>
<text x="26.4" y="119.2">10uF</text>
<text x="27.7" y="115.4">C5</text>
<text x="255.5" y="131.9">C12</text>
<text x="96.2" y="134.5">C6</text>
<text x="121.1" y="135.1">C13</text>
<text x="94.9" y="138.3">10uF</text>
<text x="119.3" y="138.9">0.1uF</text>
<text x="200" y="154.8">0.1uF</text>
<text x="200.9" y="151">C15</text>
<text x="92.8" y="169.4">C10</text>
<text x="200" y="173.8">0.1uF</text>
<text x="200.9" y="170">C14</text>
</g>
<g font-size="2.1" fill="#840000">
<text x="178" y="184">Sheet:</text>
<text x="178" y="186.7">File:</text>
<text x="184.1" y="186.7">gas_nrf52832.kicad_sch</text>
<text x="178" y="196.9">KiCad</text>
<text x="178" y="194.1">Size:</text>
<text x="184.7" y="194.1">A4</text>
<text x="185.7" y="196.9">E.D.A.</text>
<text x="194.6" y="196.9">kicad</text>
<text x="200" y="194.1">Date:</text>
<text x="201.8" y="196.9">7.0.7</text>
<text x="263" y="194.3">Rev:</text>
<text x="263" y="196.9">Id:</text>
<text x="267.1" y="196.9">1/1</text>
</g>
<g font-size="1.8" fill="#840000">
<text x="35" y="11.9">1</text>
<text x="85" y="11.9">2</text>
<text x="135" y="11.9">3</text>
<text x="185" y="11.9">4</text>
<text x="235" y="11.9">5</text>
<text x="285" y="11.9">6</text>
<text x="60.6" y="20.2" transform="rotate(-90 60.6 20.2)">VBUS</text>
<text x="218.1" y="25.2" transform="rotate(-90 218.1 25.2)">VDD_nRF</text>
<text x="10.3" y="35.9">A</text>
<text x="123.3" y="35.2">UART_TX</text>
<text x="285.3" y="35.9">A</text>
<text x="123.3" y="37.8">UART_RX</text>
<text x="152.1" y="44.3" transform="rotate(-90 152.1 44.3)">VDD_nRF</text>
<text x="142.4" y="64.5">BAT_MON</text>
<text x="221.1" y="64.5">SENSOR_EN</text>
<text x="142.1" y="69.5">GAS_MON</text>
<text x="143.1" y="67">O2_MON</text>
<text x="221.1" y="69.5">SCL</text>
<text x="221.1" y="67">SDA</text>
<text x="15.7" y="77.2">BAT_MON_EN</text>
<text x="75.1" y="74.6">VBAT</text>
<text x="143" y="74.6">UART_TX</text>
<text x="142.7" y="79.7">UART_RX</text>
<text x="221.1" y="82.2">NORMAL</text>
<text x="10.3" y="85.9">B</text>
<text x="221.1" y="84.8">LOW_BATT</text>
<text x="221.1" y="87.3">BAT_MON_EN</text>
<text x="285.3" y="85.9">B</text>
<text x="124.1" y="93.8" transform="rotate(-90 124.1 93.8)">VDD_nRF</text>
<text x="44.1" y="98.9" transform="rotate(-90 44.1 98.9)">VDD_nRF</text>
<text x="11.9" y="105.1">VSYS_RAW</text>
<text x="16.6" y="107.6">VSYS</text>
<text x="74.6" y="106.6" transform="rotate(-90 74.6 106.6)">BAT_MON</text>
<text x="139.9" y="106.4">O2_MON</text>
<text x="166.4" y="120.3">VDD_BME</text>
<text x="271.9" y="130.5">GAS_MON</text>
<text x="10.3" y="135.9">C</text>
<text x="172.8" y="133">VDD_BME</text>
<text x="285.3" y="135.9">C</text>
<text x="116.9" y="143.2">VDD_BME</text>
<text x="172.6" y="138.1">SDA</text>
<text x="172.7" y="143.2">SCL</text>
<text x="96.7" y="148.3">VBUS</text>
<text x="117.3" y="145.7">VDD_nRF</text>
<text x="25.8" y="155.9">VSYS_RAW</text>
<text x="96.7" y="150.8">VSYS_RAW</text>
<text x="96.7" y="153.4">VBAT</text>
<text x="118.2" y="159.7">VSYS</text>
<text x="168.6" y="159.9" transform="rotate(-90 168.6 159.9)">SENSOR_EN</text>
<text x="239.2" y="161">VDD_nRF</text>
<text x="217.3" y="164.8">VDD_BME</text>
<text x="125.2" y="169.9">LOW_BATT</text>
<text x="10.3" y="185.9">D</text>
<text x="285.3" y="185.9">D</text>
<text x="86.5" y="191.5">VSYS_RAW</text>
<text x="118.2" y="188.9">VSYS</text>
<text x="35" y="199.9">1</text>
<text x="85" y="199.9">2</text>
<text x="126.8" y="199.1">NORMAL</text>
<text x="135" y="199.9">3</text>
<text x="185" y="199.9">4</text>
<text x="235" y="199.9">5</text>
<text x="285" y="199.9">6</text>
</g>
<g font-size="1.8" fill="#006464">
<text x="64" y="13.6">GND</text>
<text x="31.4" y="22.5">USB4515-GF-A_REVA</text>
<text x="40.7" y="19.9">J2</text>
<text x="60.1" y="28.8">5.1k</text>
<text x="60.3" y="26.3">R20</text>
<text x="60.3" y="28.8">R21</text>
<text x="109.3" y="28.8">J4</text>
<text x="60.1" y="31.3">5.1k</text>
<text x="73.7" y="32.6">GND</text>
<text x="73.7" y="35.2">GND</text>
<text x="104.6" y="31.3">Conn_01x03</text>
<text x="185.4" y="33.9">E1</text>
<text x="238.8" y="35.2">GND</text>
<text x="63.5" y="40.2">GND</text>
<text x="177.8" y="36.4">MDBT42Q-512KV2</text>
<text x="122.4" y="44">GND</text>
<text x="139.1" y="45.3">J-link</text>
<text x="141" y="42.8">J1</text>
<text x="274.3" y="46.6">GND</text>
<text x="69.9" y="49.1">R8</text>
<text x="69.9" y="51.7">1M</text>
<text x="36.1" y="56.7">GND</text>
<text x="48" y="56.7">GND</text>
<text x="154.9" y="56.7">GND</text>
<text x="35.6" y="69.4">R4</text>
<text x="35.6" y="72">1M</text>
<text x="43.8" y="69.4">DMC2400UV</text>
<text x="48.2" y="66.9">Q1</text>
<text x="43.7" y="74.5">S1</text>
<text x="43.7" y="77.1">G1</text>
<text x="52.7" y="77.1">G2</text>
<text x="52.7" y="74.5">S2</text>
<text x="43.7" y="79.6">D2</text>
<text x="52.7" y="79.6">D1</text>
<text x="72.4" y="79.6">R5</text>
<text x="72.4" y="82.1">1M</text>
<text x="62.7" y="88.5">1M5</text>
<text x="63.4" y="86">R6</text>
<text x="78.8" y="88.5">180k</text>
<text x="79.9" y="86">R7</text>
<text x="86.9" y="87.2">GND</text>
<text x="102.1" y="84.7">GND</text>
<text x="27.9" y="101.2">Batt_SW</text>
<text x="30.6" y="98.7">J3</text>
<text x="125.4" y="96.1">U3</text>
<text x="125.4" y="98.7">LPV811DBV</text>
<text x="120.8" y="103.7">+</text>
<text x="124.1" y="104.6" transform="rotate(-90 124.1 104.6)">V+</text>
<text x="241.9" y="106.3">R15</text>
<text x="265.4" y="102.5">GND</text>
<text x="268.5" y="107.5">+</text>
<text x="62.2" y="112.6">GNDD</text>
<text x="93.9" y="112.6">U1</text>
<text x="124.1" y="109.1" transform="rotate(-90 124.1 109.1)">V-</text>
<text x="211.3" y="113.9">GND</text>
<text x="224.6" y="112.6">U2</text>
<text x="242" y="108.8">10k</text>
<text x="121.2" y="119">GND</text>
<text x="187.7" y="116.4">GND</text>
<text x="271.1" y="117.7">U4A</text>
<text x="12.4" y="124.1">GNDD</text>
<text x="65.3" y="120.2">GND</text>
<text x="109.2" y="122.8">R2</text>
<text x="109.2" y="125.3">100</text>
<text x="120.7" y="125.3">1M</text>
<text x="120.7" y="122.8">R11</text>
<text x="127.6" y="122.8">R12</text>
<text x="128.1" y="125.3">1M</text>
<text x="188" y="124.1">R18</text>
<text x="196.9" y="124.1">R19</text>
<text x="234.7" y="120.2">GND</text>
<text x="248.9" y="122.8">R16</text>
<text x="248.9" y="125.3">10</text>
<text x="253.6" y="122.8">LPV812DGK</text>
<text x="257.1" y="120.2">U4B</text>
<text x="267.5" y="120.2">LPV812DGK</text>
<text x="135.9" y="129.1">GND</text>
<text x="188" y="126.6">4.7k</text>
<text x="196.9" y="126.6">4.7k</text>
<text x="236.8" y="126.6">R14</text>
<text x="237.4" y="129.1">10</text>
<text x="254.5" y="127.9">+</text>
<text x="52.9" y="137.8" transform="rotate(-90 52.9 137.8)">EP</text>
<text x="60.6" y="138" transform="rotate(-90 60.6 138)">SW</text>
<text x="111.5" y="134.2">GND</text>
<text x="145.7" y="135.5">IC2</text>
<text x="165.6" y="135.5">GND</text>
<text x="201.2" y="132.9">CSB</text>
<text x="209.1" y="134.1" transform="rotate(-90 209.1 134.1)">GND</text>
<text x="214.2" y="134.1" transform="rotate(-90 214.2 134.1)">GND</text>
<text x="55.5" y="140.1" transform="rotate(-90 55.5 140.1)">NC_4</text>
<text x="58" y="140.1" transform="rotate(-90 58 140.1)">PVSS</text>
<text x="63.1" y="139" transform="rotate(-90 63.1 139)">DEC</text>
<text x="65.6" y="138.2" transform="rotate(-90 65.6 138.2)">D+</text>
<text x="68.2" y="138.2" transform="rotate(-90 68.2 138.2)">D-</text>
<text x="73.4" y="141.3">NPM1100-QDAA-R</text>
<text x="80.9" y="138.7">IC1</text>
<text x="109.2" y="143.1">GND</text>
<text x="136.4" y="143.1">VOUT</text>
<text x="141.1" y="138">TCK106AG,LF</text>
<text x="154.2" y="143.1">GND</text>
<text x="201.2" y="138">SDI</text>
<text x="201.2" y="143.1">SCK</text>
<text x="222.3" y="141.8">BME680</text>
<text x="222.3" y="139.3">U5</text>
<text x="47.5" y="145.6">VOUTB</text>
<text x="47.5" y="148.2">VOUTBSET1</text>
<text x="66.8" y="148.2">VBUS</text>
<text x="66.9" y="145.6">NC_3</text>
<text x="136.4" y="145.6">VIN</text>
<text x="149.5" y="145.6">CONTROL</text>
<text x="180.1" y="148.2">GND</text>
<text x="201.2" y="148.2">SDO</text>
<text x="209.1" y="149.4" transform="rotate(-90 209.1 149.4)">VDD</text>
<text x="214.2" y="149.4" transform="rotate(-90 214.2 149.4)">VDDIO</text>
<text x="255.4" y="146.9">147k</text>
<text x="255.9" y="144.4">R13</text>
<text x="47.5" y="150.7">VOUTBSET2</text>
<text x="47.5" y="153.3">NC_1</text>
<text x="47.5" y="155.8">ISET</text>
<text x="67.1" y="150.7">VSYS</text>
<text x="67.3" y="153.3">VBAT</text>
<text x="68.1" y="155.8">NTC</text>
<text x="130.1" y="153.3">R10</text>
<text x="130.2" y="155.8">150</text>
<text x="141.5" y="154.5">L0603Y</text>
<text x="143.8" y="152">D3</text>
<text x="259.6" y="155.8">U4C</text>
<text x="15.7" y="160.9">GND</text>
<text x="20.2" y="159.6">GNDD</text>
<text x="47.5" y="158.3">SHPACT</text>
<text x="66.9" y="158.3">NC_2</text>
<text x="83.8" y="159.6">R3</text>
<text x="91.4" y="159.6">Battery_Cell</text>
<text x="95.4" y="157.1">BT1</text>
<text x="186.4" y="159.6">GND</text>
<text x="256.1" y="158.3">LPV812DGK</text>
<text x="258.3" y="160.9">V+</text>
<text x="262.1" y="160.9">V-</text>
<text x="276.9" y="160.9">GND</text>
<text x="83.8" y="162.2">10k</text>
<text x="108" y="164.7">GND</text>
<text x="154.9" y="166">Q2</text>
<text x="52.9" y="172.2" transform="rotate(-90 52.9 172.2)">MODE</text>
<text x="55.5" y="172.2" transform="rotate(-90 55.5 172.2)">CHG</text>
<text x="58" y="172.2" transform="rotate(-90 58 172.2)">VTERMSET</text>
<text x="60.6" y="172.2" transform="rotate(-90 60.6 172.2)">ERR</text>
<text x="63.1" y="172.2" transform="rotate(-90 63.1 172.2)">SHPHLD</text>
<text x="65.6" y="172.2" transform="rotate(-90 65.6 172.2)">ICHG</text>
<text x="79.2" y="173.6">GND</text>
<text x="134.5" y="173.6">R9</text>
<text x="154.9" y="168.5">FDV303N</text>
<text x="68.4" y="178.7">L0603R</text>
<text x="70.7" y="176.1">D1</text>
<text x="134.3" y="176.1">1M</text>
<text x="58.3" y="182.5">R1</text>
<text x="59" y="185">0</text>
<text x="86.9" y="181.2">GND</text>
<text x="130.1" y="182.5">R17</text>
<text x="130.2" y="185">150</text>
<text x="141.4" y="183.7">L0603G</text>
<text x="143.8" y="181.2">D4</text>
<text x="149.1" y="183.7">GND</text>
<text x="50" y="197.7">GND</text>
<text x="70.7" y="196.4">D2</text>
<text x="154.9" y="195.2">Q3</text>
<text x="154.9" y="197.7">FDV303N</text>
<text x="68.4" y="199">L0603O</text>
<text x="133.3" y="202.8">R22</text>
<text x="134.3" y="205.3">1M</text>
</g>
<g font-size="1.8" fill="#a90000">
<text x="113" y="34">3</text>
<text x="113" y="39.1">1</text>
<text x="113" y="36.6">2</text>
<text x="144.7" y="53.1">2</text>
<text x="144.7" y="50.5">3</text>
<text x="144.7" y="48">4</text>
<text x="144.7" y="55.6">1</text>
<text x="121.7" y="65.5" transform="rotate(-90 121.7 65.5)">1</text>
<text x="121.7" y="70.6" transform="rotate(-90 121.7 70.6)">2</text>
<text x="39.9" y="73.4">1</text>
<text x="39.9" y="75.9">2</text>
<text x="57.7" y="73.4">4</text>
<text x="57.7" y="75.9">5</text>
<text x="39.9" y="78.5">3</text>
<text x="57.7" y="78.5">6</text>
<text x="122.9" y="100.4" transform="rotate(-90 122.9 100.4)">5</text>
<text x="26.6" y="106.4">5</text>
<text x="26.6" y="103.9">6</text>
<text x="35.5" y="106.4">2</text>
<text x="35.5" y="103.9">3</text>
<text x="118.7" y="102.6">3</text>
<text x="118.7" y="107.7">4</text>
<text x="131.4" y="105.2">1</text>
<text x="266" y="106.4">3</text>
<text x="26.6" y="109">4</text>
<text x="35.5" y="109">1</text>
<text x="122.9" y="111.8" transform="rotate(-90 122.9 111.8)">2</text>
<text x="232.2" y="108.7" transform="rotate(-90 232.2 108.7)">C</text>
<text x="235.5" y="111.5">R</text>
<text x="266" y="111.5">2</text>
<text x="278.7" y="109">1</text>
<text x="87.7" y="117.9">-ve</text>
<text x="99" y="117.9">+ve</text>
<text x="232.2" y="116.4" transform="rotate(-90 232.2 116.4)">W</text>
<text x="197.4" y="131.8">2</text>
<text x="208" y="127.7" transform="rotate(-90 208 127.7)">7</text>
<text x="213.1" y="127.7" transform="rotate(-90 213.1 127.7)">1</text>
<text x="252" y="126.7">5</text>
<text x="252" y="131.8">6</text>
<text x="264.7" y="129.3">7</text>
<text x="51.8" y="133.4" transform="rotate(-90 51.8 133.4)">25</text>
<text x="54.4" y="133.4" transform="rotate(-90 54.4 133.4)">24</text>
<text x="56.9" y="133.4" transform="rotate(-90 56.9 133.4)">23</text>
<text x="59.4" y="133.4" transform="rotate(-90 59.4 133.4)">22</text>
<text x="62" y="133.4" transform="rotate(-90 62 133.4)">21</text>
<text x="64.5" y="133.4" transform="rotate(-90 64.5 133.4)">20</text>
<text x="67.1" y="133.4" transform="rotate(-90 67.1 133.4)">19</text>
<text x="197.4" y="136.9">3</text>
<text x="132.1" y="142">A1</text>
<text x="159.9" y="142">B1</text>
<text x="197.4" y="142">4</text>
<text x="43.7" y="144.5">1</text>
<text x="43.7" y="147.1">2</text>
<text x="43.7" y="149.6">3</text>
<text x="73.6" y="149.6">16</text>
<text x="73.6" y="147.1">17</text>
<text x="73.6" y="144.5">18</text>
<text x="132.1" y="144.5">A2</text>
<text x="159.9" y="144.5">B2</text>
<text x="197.4" y="147.1">5</text>
<text x="43.7" y="152.1">4</text>
<text x="43.7" y="154.7">5</text>
<text x="73.6" y="154.7">14</text>
<text x="73.6" y="152.1">15</text>
<text x="208" y="153.1" transform="rotate(-90 208 153.1)">8</text>
<text x="213.1" y="153.1" transform="rotate(-90 213.1 153.1)">6</text>
<text x="43.7" y="157.2">6</text>
<text x="73.6" y="157.2">13</text>
<text x="150.9" y="160.7" transform="rotate(-90 150.9 160.7)">3</text>
<text x="255.2" y="159.8">8</text>
<text x="266.6" y="159.8">4</text>
<text x="144.1" y="168.7">1</text>
<text x="150.9" y="173.4" transform="rotate(-90 150.9 173.4)">2</text>
<text x="51.8" y="176" transform="rotate(-90 51.8 176)">7</text>
<text x="54.4" y="176" transform="rotate(-90 54.4 176)">8</text>
<text x="56.9" y="176" transform="rotate(-90 56.9 176)">9</text>
<text x="59.4" y="176.6" transform="rotate(-90 59.4 176.6)">10</text>
<text x="62" y="176.6" transform="rotate(-90 62 176.6)">11</text>
<text x="64.5" y="176.6" transform="rotate(-90 64.5 176.6)">12</text>
<text x="150.9" y="189.9" transform="rotate(-90 150.9 189.9)">3</text>
<text x="144.1" y="197.9">1</text>
<text x="150.9" y="202.6" transform="rotate(-90 150.9 202.6)">2</text>
</g>
<g font-size="1.4" fill="#006464">
<text x="44.3" y="27.4">VBUS</text>
<text x="45.3" y="32.5">CC1</text>
<text x="45.3" y="35">CC2</text>
<text x="45.2" y="40.1">GND</text>
<text x="202.8" y="41.4">VDD</text>
<text x="43" y="45.2">SHIELD</text>
<text x="201.8" y="46.5">DEC4</text>
<text x="202.7" y="43.9">DCC</text>
<text x="167.4" y="51.5">SWDIO</text>
<text x="167.4" y="59.2">P0.00/XL1</text>
<text x="167.4" y="54.1">SWDCLK</text>
<text x="201.3" y="59.2">P0.16</text>
<text x="167.4" y="61.7">P0.01/XL2</text>
<text x="167.4" y="64.2">P0.02/AIN0</text>
<text x="201.3" y="61.7">P0.17</text>
<text x="201.3" y="64.2">P0.18</text>
<text x="167.4" y="66.8">P0.03/AIN1</text>
<text x="167.4" y="69.3">P0.04/AIN2</text>
<text x="167.4" y="71.9">P0.05/AIN3</text>
<text x="195.7" y="71.9">P0.21/RESET</text>
<text x="201.3" y="66.8">P0.19</text>
<text x="201.3" y="69.3">P0.20</text>
<text x="167.4" y="74.4">P0.06</text>
<text x="167.4" y="76.9">P0.07</text>
<text x="201.3" y="74.4">P0.22</text>
<text x="201.3" y="76.9">P0.23</text>
<text x="167.4" y="79.5">P0.08</text>
<text x="167.4" y="82">P0.09/NFC1</text>
<text x="201.3" y="82">P0.25</text>
<text x="201.3" y="79.5">P0.24</text>
<text x="167.4" y="87.1">P0.11</text>
<text x="167.4" y="89.6">P0.12</text>
<text x="167.4" y="84.6">P0.10/NFC2</text>
<text x="196.9" y="89.6">P0.28/AIN4</text>
<text x="201.3" y="84.6">P0.26</text>
<text x="201.3" y="87.1">P0.27</text>
<text x="167.4" y="92.2">P0.13</text>
<text x="167.4" y="94.7">P0.14</text>
<text x="196.9" y="92.2">P0.29/AIN5</text>
<text x="196.9" y="94.7">P0.30/AIN6</text>
<text x="167.4" y="97.3">P0.15</text>
<text x="196.9" y="97.3">P0.31/AIN7</text>
<text x="195" y="103.1" transform="rotate(-90 195 103.1)">GND</text>
<text x="197.6" y="103.1" transform="rotate(-90 197.6 103.1)">GND</text>
<text x="200.1" y="103.1" transform="rotate(-90 200.1 103.1)">GND</text>
<text x="202.7" y="103.1" transform="rotate(-90 202.7 103.1)">GND</text>
</g>
<g font-size="1.4" fill="#a90000">
<text x="51" y="26.4">B9</text>
<text x="51" y="34">B5</text>
<text x="51" y="31.5">A5</text>
<text x="50.5" y="39.1">B12</text>
<text x="208.5" y="40.4">11</text>
<text x="51" y="44.2">S1</text>
<text x="51.9" y="44.2">2</text>
<text x="208.5" y="42.9">10</text>
<text x="208.9" y="45.5">9</text>
<text x="162.7" y="53.1">36</text>
<text x="162.7" y="50.5">37</text>
<text x="162.7" y="58.2">13</text>
<text x="208.5" y="58.2">30</text>
<text x="162.7" y="60.7">14</text>
<text x="162.7" y="63.2">15</text>
<text x="162.7" y="65.8">16</text>
<text x="208.5" y="60.7">31</text>
<text x="208.5" y="63.2">32</text>
<text x="208.5" y="65.8">33</text>
<text x="162.7" y="68.3">17</text>
<text x="162.7" y="70.9">18</text>
<text x="208.5" y="68.3">34</text>
<text x="208.5" y="70.9">35</text>
<text x="162.7" y="73.4">19</text>
<text x="162.7" y="75.9">20</text>
<text x="208.5" y="73.4">38</text>
<text x="208.5" y="75.9">41</text>
<text x="162.7" y="78.5">21</text>
<text x="162.7" y="81">22</text>
<text x="162.7" y="83.6">23</text>
<text x="208.5" y="78.5">40</text>
<text x="208.9" y="81">2</text>
<text x="208.9" y="83.6">3</text>
<text x="162.7" y="86.1">25</text>
<text x="162.7" y="88.6">26</text>
<text x="208.9" y="86.1">4</text>
<text x="208.9" y="88.6">5</text>
<text x="162.7" y="91.2">27</text>
<text x="162.7" y="93.7">28</text>
<text x="208.9" y="91.2">6</text>
<text x="208.9" y="93.7">7</text>
<text x="162.7" y="96.3">29</text>
<text x="208.9" y="96.3">8</text>
<text x="194.1" y="107.3" transform="rotate(-90 194.1 107.3)">1</text>
<text x="196.6" y="107.8" transform="rotate(-90 196.6 107.8)">12</text>
<text x="199.1" y="107.8" transform="rotate(-90 199.1 107.8)">39</text>
<text x="201.7" y="107.8" transform="rotate(-90 201.7 107.8)">24</text>
</g>
</svg>
